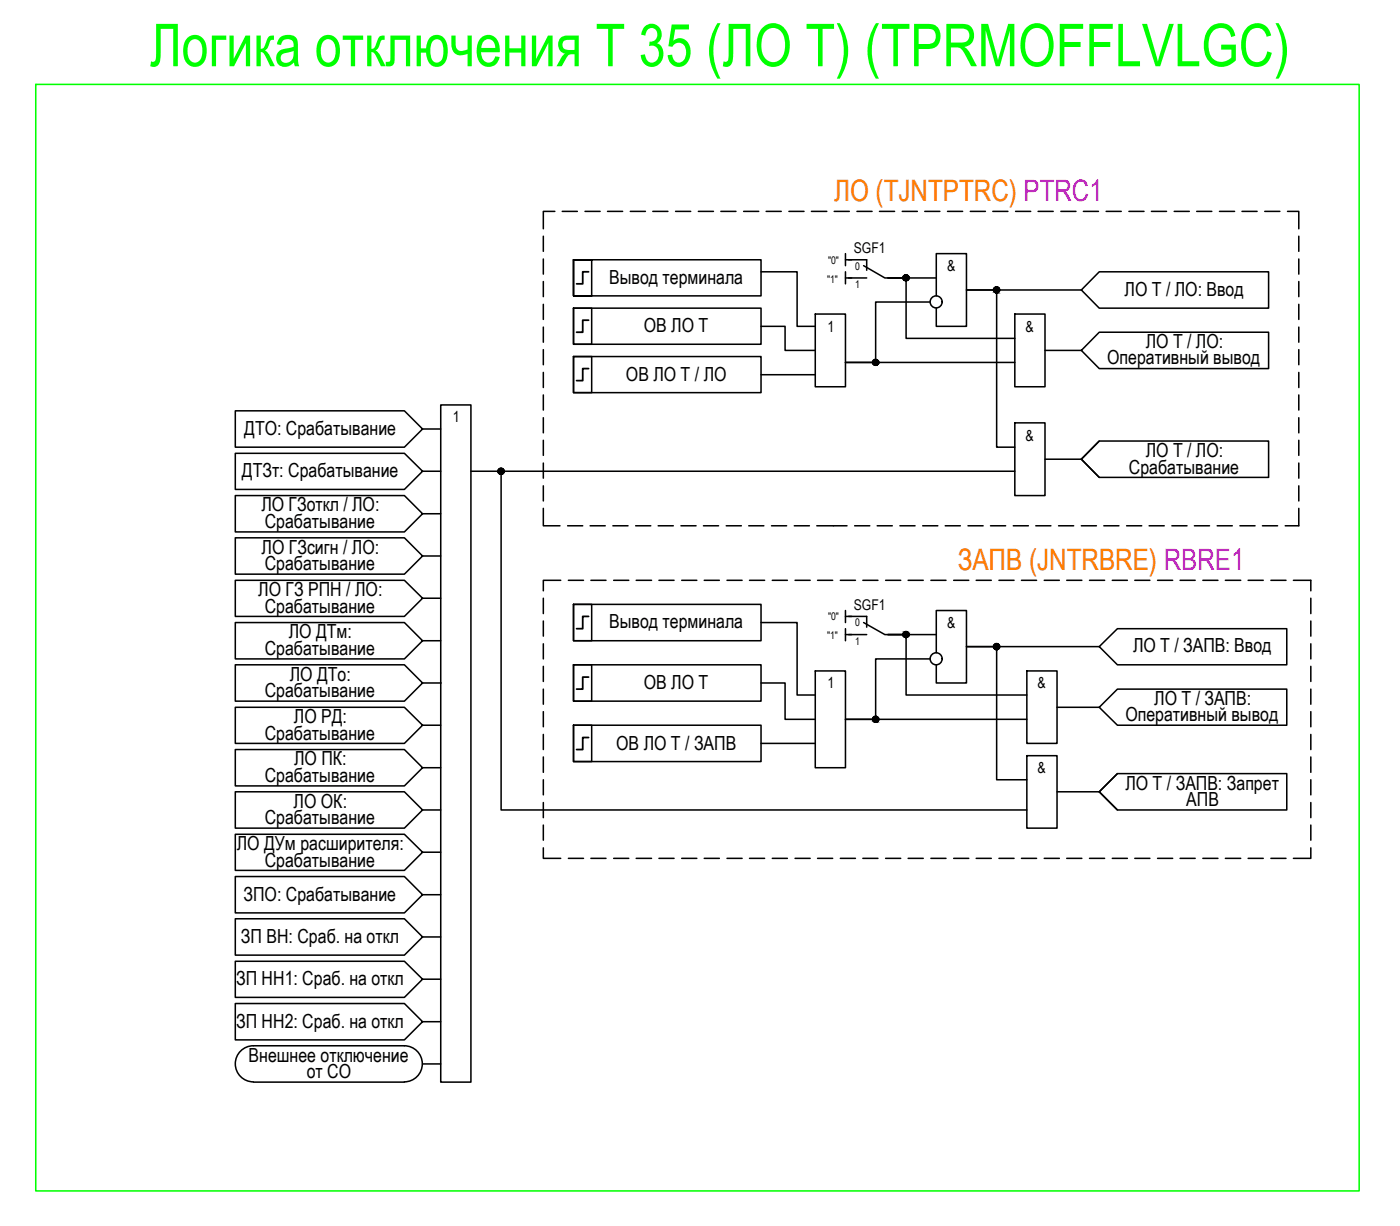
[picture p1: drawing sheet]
<svg xmlns="http://www.w3.org/2000/svg" width="232mm" height="203mm" viewBox="0 0 232 203" stroke-linecap="round" stroke-linejoin="round" font-family="sans-serif">
<!-- layer: 0 -->
<path d="M5.9 14h219v182.9h-219z" fill="none" stroke="#0f0" stroke-width=".25"/>
<g fill="none" stroke="#000" stroke-width=".25">
<path d="M89.9 39.1v2.5M91.8 35h-1.9v2.8M93 35h2.5M96.8 35h2.5M100.5 35h2.5M104.3 35h2.5M108 35h2.5M111.8 35h2.5M115.6 35h2.5M119.3 35h2.5M123.1 35h2.5M126.8 35h2.5"/>
<path d="M130.5 35h2.5M134.3 35h2.5M138 35h2.5M141.8 35h2.5M145.5 35h2.5M149.3 35h2.5M153 35h2.5M156.8 35h2.5M160.6 35h2.5M164.3 35h2.5M168.1 35h2.5M171.8 35h2.5"/>
<path d="M175.5 35h2.5M179.3 35h2.5M183 35h2.5M186.8 35h2.5M190.5 35h2.5M194.3 35h2.5M198 35h2.5M201.8 35h2.5M205.5 35h2.5M209.3 35h2.5M213.1 35h1.8v2.8M214.9 39.1v2.5"/>
<path d="M89.9 42.8v2.5M89.9 46.6v2.4M89.9 50.3v2.5M89.9 54.1v2.5M89.9 57.8v2.5M94.9 59h3v5.9h-3zM94.9 59h31v5.9h-31zM94.9 51h31v5.9h-31zM94.9 51h3v5.9h-3zM94.9 43v5.9h3v-5.9h-3h31v5.9h-31zM125.9 54h4v3.9h5M125.9 44.9h6v9.1h3"/>
<path d="M134.9 51.9h5v12.1h-5zM139.9 41.9v2M139.9 44.9v2M139.9 43h1M139.9 46h1M153.9 49.9h-9v10h-5h28M154.9 46h-8h3v9.9h18M154.9 48.9v-7h5v12.1h-5v-3M167.9 51.9h5v12.1h-5zM172.9 57.9h6M178.9 47.9h-19h5v26h3M181.9 44.9h28v6.1h-28l-3-3.1z"/>
<path d="M181.9 54.9h28v6h-28l-3-3zM214.9 42.8v2.5M214.9 46.6v2.4M214.9 50.3v2.5M214.9 54.1v2.5M214.9 57.8v2.5M38.9 67.9h28l3 3-3 3h-28zM38.9 75h28l3 2.9-3 3h-28zM69.9 77.9h3M69.9 70.9h3M72.9 67h5v111.9h-5zM77.9 77.9h90"/>
<path d="M82.9 77.9v56h87M89.9 61.6v2.5M89.9 65.3v2.5M89.9 69.1v2.5M89.9 72.8v2.5M89.9 76.6v2.5M125.9 62h9M167.9 69.9h5v12h-5zM172.9 75.9h6M181.9 72.9l-3 3 3 3M181.9 72.9h28v6h-28l-3-3zM214.9 61.6v2.5"/>
<path d="M214.9 65.3v2.5M214.9 69.1v2.5M214.9 72.8v2.5M214.9 76.6v2.5M38.9 81.9h28l3 3-3 3.1h-28zM38.9 88.9h28l3 3-3 3h-28zM38.9 96h28l3 2.9-3 3h-28zM69.9 84.9h3M69.9 91.9h3M69.9 98.9h3M89.9 84.1v2.8h2.8M89.9 80.3v2.5"/>
<path d="M89.9 98.9v2.6M92.8 96h-2.9v1.7M93.9 86.9h2.5M94.1 96h2.5M94.9 99.9h3v6h-3zM94.9 99.9h31v6h-31zM97.7 86.9h2.5M97.8 96h2.5M101.4 86.9h2.5M101.5 96h2.5M105.2 86.9h2.5M105.3 96h2.5"/>
<path d="M108.9 86.9h2.5M109 96h2.5M112.7 86.9h2.5M112.8 96h2.5M116.4 86.9h2.5M116.5 96h2.5M120.2 86.9h2.5M120.3 96h2.5M123.9 86.9h2.5M124 96h2.5M127.7 86.9h2.5M127.8 96h2.5"/>
<path d="M131.4 86.9h2.5M131.6 96h2.5M135.2 86.9h5M135.3 96h2.5M139.1 96h2.5M141.4 86.9h2.5M142.8 96h2.5M145.2 86.9h2.4M146.5 96h2.5M148.9 86.9h2.5M150.3 96h2.5M152.7 86.9h2.5"/>
<path d="M154 96h2.5M156.4 86.9h2.5M157.8 96h2.5M160.2 86.9h2.5M161.5 96h2.5M163.9 86.9h2.5M165.3 96h2.5M167.7 86.9h2.5M169 96h2.5M171.4 86.9h2.5M172.8 96h2.5M175.2 86.9h2.5"/>
<path d="M176.5 96h2.5M178.9 86.9h2.5M180.3 96h2.5M182.7 86.9h2.5M184.1 96h2.5M186.4 86.9h2.5M187.8 96h2.5M190.2 86.9h2.4M191.5 96h2.5M193.9 86.9h2.5M195.3 96h2.5M197.6 86.9h2.5"/>
<path d="M199 96h2.5M201.4 86.9h2.5M202.8 96h2.5M205.2 86.9h2.5M206.5 96h2.5M208.9 86.9h2.5M210.3 96h2.5M214 96h2.9v1.7M214.9 84.1v2.8h-2.2M214.9 80.3v2.5M216.9 98.9v2.6M38.9 102.9h28l3 3-3 3.1h-28z"/>
<path d="M38.9 109.9h28l3 3-3 3h-28zM38.9 117h28l3 2.9-3 3h-28zM69.9 105.9h3M69.9 112.9h3M69.9 119.9h3M89.9 102.7v2.5M89.9 106.5v2.5M89.9 110.2v2.5M89.9 113.9v2.5M89.9 117.7v2.5M94.9 109.9h3v6h-3zM94.9 109.9h31v6h-31z"/>
<path d="M94.9 119.9h3v6h-3zM94.9 119.9h31v6h-31zM125.9 112.9h4v6h5M125.9 102.9h6v12h3M134.9 110.9h5v16h-5zM139.9 100.9v2M139.9 104v1.9M139.9 101.9h1M139.9 104.9h1M153.9 109h-9v9.9h-5h30M154.9 104.9h-8h3v10h20M154.9 107.9v-7h5v12h-5v-3"/>
<path d="M169.9 110.9h5v12h-5zM174.9 117h7M181.9 106.9l3-2.9h28v5.9h-28zM181.9 106.9h-22h5v22h5M184.9 113.9h28v6h-28l-3-2.9zM216.9 102.7v2.5M216.9 106.5v2.5M216.9 110.2v2.5M216.9 113.9v2.5M216.9 117.7v2.5M38.9 123.9h28l3 3-3 3h-28zM38.9 130.9h28l3 3-3 3h-28z"/>
<path d="M38.9 137.9h28l3 3-3 3h-28zM69.9 126.9h3M69.9 133.9h3M89.9 121.4v2.5M89.9 125.2v2.5M89.9 128.9v2.5M89.9 132.7v2.5M89.9 136.4v2.5M125.9 122.9h9M169.9 125h5v11.9h-5zM174.9 130.9h7M184.9 127.9l-3 3 3 3"/>
<path d="M184.9 127.9h28v6h-28l-3-3zM216.9 121.4v2.5M216.9 125.2v2.5M216.9 128.9v2.5M216.9 132.7v2.5M216.9 136.4v2.5M38.9 144.9h28l3 3-3 3h-28zM38.9 151.9h28l3 3-3 3h-28zM38.9 158.9h28l3 3-3 3h-28zM69.9 140.9h3M69.9 147.9h3M69.9 154.9h3"/>
<path d="M89.9 140.2v1.7h2.9M94.1 141.9h2.5M97.8 141.9h2.5M101.5 141.9h2.5M105.3 141.9h2.5M109 141.9h2.5M112.8 141.9h2.5M116.5 141.9h2.5M120.3 141.9h2.5M124 141.9h2.5M127.8 141.9h2.5M131.6 141.9h2.5"/>
<path d="M135.3 141.9h2.5M139.1 141.9h2.5M142.8 141.9h2.5M146.5 141.9h2.5M150.3 141.9h2.5M154 141.9h2.5M157.8 141.9h2.5M161.5 141.9h2.5M165.3 141.9h2.5M169 141.9h2.5M172.8 141.9h2.5M176.5 141.9h2.5"/>
<path d="M180.3 141.9h2.5M184.1 141.9h2.5M187.8 141.9h2.5M191.5 141.9h2.5M195.3 141.9h2.5M199 141.9h2.5M202.8 141.9h2.5M206.5 141.9h2.5M210.3 141.9h2.5M216.9 140.2v1.7h-2.9M38.9 165.9h28l3 3-3 3h-28zM41.9 172.9a2.98 2.98 0 0 0-3 3 2.98 2.98 0 0 0 3 3"/>
<path d="M41.9 172.9h25M41.9 178.9h25M66.9 172.9a2.98 2.98 0 0 1 3 3 2.98 2.98 0 0 1-3 3M69.9 161.9h3M69.9 168.9h3M69.9 175.9h3"/>
<circle cx="144.9" cy="59.9" r=".49"/>
<circle cx="149.9" cy="45.9" r=".49"/>
<circle cx="154.9" cy="49.9" r=".99"/>
<circle cx="164.9" cy="47.9" r=".49"/>
<circle cx="82.9" cy="77.9" r=".49"/>
<circle cx="144.9" cy="118.9" r=".49"/>
<circle cx="149.9" cy="104.9" r=".49"/>
<circle cx="154.9" cy="108.9" r=".99"/>
<circle cx="164.9" cy="106.9" r=".49"/>
</g>
<path d="M97.4 52.9h-1v2h-1M97.4 44.9h-1v2h-1M97.4 60.9h-1v2h-1M97.4 112h-1v1.9h-1M97.4 101.9h-1v2.1h-1M97.4 121.9h-1v2h-1" fill="none" stroke="#000" stroke-width=".3"/>
<path d="M140.4 43h3v1.7M140.4 46h3M142.9 43.9l3.5 2.1h3M140.4 101.9h3v1.8M140.4 104.9h3M142.9 102.9l3.5 2h3" fill="none" stroke="#000" stroke-width=".25"/>
<!-- layer: 0 -->
<g fill="#000" stroke="#000" stroke-width=".17">
<path d="M144.9 59.5h.1zM149.8 46.4h.2zM149.8 45.5h.2zM164.8 48.4h.2zM164.8 47.4h.2zM82.8 78.4h.2zM82.8 77.5h.2zM144.8 60.4h.2zM144.8 119.4h.2zM144.9 118.4h.1zM149.8 105.4h.2zM149.8 104.4h.2z"/>
<path d="M164.5 107.3h.8zM164.8 107.4h.2zM164.8 106.5h.2z"/>
<path d="M144.9 59.5h.1zM144.8 59.5h.2z"/>
<path d="M144.8 59.5h.3zM144.8 59.5h.3z"/>
<path d="M144.8 59.5h.3zM144.8 59.5h.3z"/>
<path d="M144.7 59.5h.5zM144.7 59.5h.5z"/>
<path d="M144.7 59.5h.5zM144.7 59.5h.5z"/>
<path d="M144.6 59.5h.6zM144.6 59.5h.6z"/>
<path d="M144.6 59.5l.7 .1zM144.6 59.5l.7 .1z"/>
<path d="M144.6 59.6h.7zM144.6 59.6h.7z"/>
<path d="M144.5 59.6l.8 .1zM144.5 59.6l.8 .1z"/>
<path d="M144.5 59.7h.9zM144.5 59.7h.9z"/>
<path d="M144.5 59.7l.9 .1zM144.5 59.7l.9 .1z"/>
<path d="M144.5 59.8h.9zM144.5 59.8h.9z"/>
<path d="M144.4 59.8h1zM144.4 59.8h1z"/>
<path d="M144.4 59.8l1 .1zM144.4 59.8l1 .1z"/>
<path d="M144.4 59.9h1zM144.4 59.9h1z"/>
<path d="M144.4 59.9l1 .1zM144.4 59.9l1 .1z"/>
<path d="M144.4 60l1 .1v-.1zM144.4 60l1 .1h-1z"/>
<path d="M149.8 46.4h.2zM149.8 46.4h.2z"/>
<path d="M149.8 45.5h.2zM149.8 45.5h.2z"/>
<path d="M149.8 45.5h.3zM149.8 45.5h.3z"/>
<path d="M149.8 45.5h.3zM149.8 45.5h.3z"/>
<path d="M149.8 46.4h.3zM149.8 46.4h.2z"/>
<path d="M149.7 45.5h.4zM149.7 45.5h.4z"/>
<path d="M149.7 46.4h.4zM149.7 46.4h.4z"/>
<path d="M149.7 45.5h.5zM149.7 45.5h.5z"/>
<path d="M149.7 46.4h.4zM149.7 46.4h.4z"/>
<path d="M149.6 45.5l.6 .1zM149.6 45.5l.6 .1z"/>
<path d="M149.6 46.3h.6zM149.6 46.3l.5 .1z"/>
<path d="M149.6 45.6h.7zM149.6 45.6h.7z"/>
<path d="M149.6 46.3h.6zM149.6 46.3h.6z"/>
<path d="M149.6 45.6h.7zM149.6 45.6h.7z"/>
<path d="M149.6 46.3h.7zM149.6 46.3h.6z"/>
<path d="M149.5 45.6l.8 .1zM149.5 45.6l.8 .1z"/>
<path d="M149.5 45.7h.9zM149.5 45.7h.9z"/>
<path d="M149.5 46.2l.8 .1zM149.5 46.2l.8 .1z"/>
<path d="M149.5 46.3h.8zM149.5 46.3h.8z"/>
<path d="M149.5 45.7h.9zM149.5 45.7h.9z"/>
<path d="M149.5 46.2h.9zM149.5 46.2h.8z"/>
<path d="M149.5 45.7l.9 .1zM149.5 45.7l.9 .1z"/>
<path d="M149.4 45.8h1zM149.4 45.8h1z"/>
<path d="M149.4 45.8l1 .1v-.1zM149.4 45.8l1 .1h-1z"/>
<path d="M149.4 45.9l1 .1zM149.4 45.9l1 .1z"/>
<path d="M149.4 46h1zM149.4 46h1z"/>
<path d="M149.4 46h1zM149.4 46h1z"/>
<path d="M149.4 46l1 .1zM149.4 46l1 .1z"/>
<path d="M149.4 46.1h1zM149.4 46.1h1z"/>
<path d="M149.5 46.1h.9zM149.5 46.1l.9 .1z"/>
<path d="M164.8 48.4l.2 .1zM164.8 48.5h.2z"/>
<path d="M164.8 47.4h.2zM164.8 47.4h.2z"/>
<path d="M164.8 47.4l.3 .1zM164.8 47.4l.3 .1z"/>
<path d="M164.8 47.5h.3zM164.7 47.5h.4z"/>
<path d="M164.8 48.4h.3zM164.8 48.4h.2z"/>
<path d="M164.7 47.5h.5zM164.7 47.5h.5z"/>
<path d="M164.7 48.4h.4zM164.7 48.4h.4z"/>
<path d="M164.7 47.5h.5zM164.6 47.5h.6z"/>
<path d="M164.7 48.4h.5zM164.7 48.4h.4z"/>
<path d="M164.6 47.5l.7 .1zM164.6 47.6h.7z"/>
<path d="M164.6 48.3h.6zM164.6 48.3l.6 .1z"/>
<path d="M164.6 47.6h.7zM164.6 47.6h.7z"/>
<path d="M164.5 47.6l.8 .1zM164.5 47.6l.8 .1z"/>
<path d="M164.5 48.3h.8zM164.5 48.3h.8z"/>
<path d="M164.6 48.3h.7zM164.6 48.3h.6z"/>
<path d="M164.5 47.7h.8zM164.5 47.7h.8z"/>
<path d="M164.5 48.2h.8zM164.5 48.2l.8 .1z"/>
<path d="M164.5 47.7h.8zM164.5 47.7h.8z"/>
<path d="M164.5 47.7h.9zM164.5 47.7h.9z"/>
<path d="M164.5 48.2h.8zM164.5 48.2h.8z"/>
<path d="M164.5 48.2h.8zM164.5 48.2h.8z"/>
<path d="M164.5 47.7l.9 .1v-.1zM164.5 47.7l.9 .1h-.9z"/>
<path d="M164.5 47.8l.9 .1zM164.5 47.8l.9 .1z"/>
<path d="M164.4 47.9h1zM164.4 47.9h1z"/>
<path d="M164.4 48l1 .1zM164.4 48l1 .1z"/>
<path d="M164.5 48.1h.9zM164.5 48.1h.9z"/>
<path d="M164.5 48.1h.9zM164.5 48.1l.8 .1z"/>
<path d="M164.4 47.9h1zM164.4 47.9h1z"/>
<path d="M164.4 47.9l1 .1zM164.4 47.9l1 .1z"/>
<path d="M164.4 48h1zM164.4 48h1z"/>
<path d="M82.8 77.5h.2zM82.8 77.5h.2z"/>
<path d="M82.8 78.4h.2zM82.8 78.4h.2z"/>
<path d="M82.8 77.5h.3zM82.8 77.5h.3z"/>
<path d="M82.8 77.5h.3zM82.8 77.5h.3z"/>
<path d="M82.8 78.4h.3zM82.8 78.4h.2z"/>
<path d="M82.7 77.5h.5zM82.7 77.5h.5z"/>
<path d="M82.7 78.4h.4zM82.7 78.4h.4z"/>
<path d="M82.7 77.5h.5zM82.6 77.5h.6z"/>
<path d="M82.7 78.4h.5zM82.7 78.4h.4z"/>
<path d="M82.6 77.5l.7 .1zM82.6 77.5l.7 .1z"/>
<path d="M82.6 78.3h.6zM82.6 78.3l.6 .1z"/>
<path d="M82.6 77.6h.7zM82.5 77.6h.8z"/>
<path d="M82.6 78.3h.7zM82.6 78.3h.6z"/>
<path d="M82.5 77.6h.8zM82.5 77.6h.8z"/>
<path d="M82.5 77.6l.8 .1zM82.5 77.6l.8 .1z"/>
<path d="M82.5 78.3h.8zM82.5 78.3h.8z"/>
<path d="M82.5 78.3h.8zM82.5 78.3h.8z"/>
<path d="M82.5 77.7h.8zM82.5 77.7h.8z"/>
<path d="M82.5 77.7l.9 .1zM82.5 77.7l.9 .1z"/>
<path d="M82.5 78.2h.8zM82.5 78.2h.8z"/>
<path d="M82.5 78.2h.8zM82.5 78.2l.8 .1z"/>
<path d="M82.5 77.8h.9zM82.5 77.8h.9z"/>
<path d="M82.5 77.8h.9zM82.5 77.8h.9z"/>
<path d="M82.5 78.1h.9zM82.5 78.1h.9z"/>
<path d="M82.5 78.1h.9zM82.5 78.1l.8 .1z"/>
<path d="M82.4 77.8l1 .1zM82.4 77.8l1 .1z"/>
<path d="M82.4 77.9h1zM82.4 77.9h1z"/>
<path d="M82.4 77.9l1 .1v-.1zM82.4 77.9l1 .1h-1z"/>
<path d="M82.4 78h1zM82.4 78h1z"/>
<path d="M82.4 78h1zM82.4 78l1 .1z"/>
<path d="M144.8 60.4h.2zM144.9 60.4h.1z"/>
<path d="M144.8 60.4h.3zM144.8 60.4h.2z"/>
<path d="M144.7 60.4h.4zM144.7 60.4h.4z"/>
<path d="M144.7 60.4h.5zM144.7 60.4h.4z"/>
<path d="M144.6 60.4h.6zM144.6 60.4h.6z"/>
<path d="M144.6 60.3h.6zM144.6 60.3l.6 .1z"/>
<path d="M144.6 60.3h.7zM144.6 60.3h.6z"/>
<path d="M144.5 60.2l.8 .1zM144.5 60.2l.8 .1z"/>
<path d="M144.5 60.3h.8zM144.5 60.3h.8z"/>
<path d="M144.5 60.1l.9 .1zM144.5 60.1l.9 .1z"/>
<path d="M144.5 60.2h.9zM144.5 60.2h.8z"/>
<path d="M144.4 60.1h1zM144.4 60.1h1z"/>
<path d="M144.4 60.1h1zM144.4 60.1h1z"/>
<path d="M144.8 119.4h.2zM144.9 119.4h.1z"/>
<path d="M144.9 118.4h.1zM144.8 118.4h.2z"/>
<path d="M144.8 118.4l.3 .1zM144.8 118.4l.3 .1z"/>
<path d="M144.8 118.5h.3zM144.7 118.5h.4z"/>
<path d="M144.8 119.4h.3zM144.8 119.4h.2z"/>
<path d="M144.7 118.5h.5zM144.7 118.5h.5z"/>
<path d="M144.7 119.4h.4zM144.7 119.4h.4z"/>
<path d="M144.7 118.5h.5zM144.6 118.5h.6z"/>
<path d="M144.7 119.4h.5zM144.7 119.4h.4z"/>
<path d="M144.6 118.5l.6 .1zM144.6 118.5l.6 .1z"/>
<path d="M144.6 119.3h.6zM144.6 119.3l.6 .1z"/>
<path d="M144.6 118.6h.7zM144.6 118.6h.7z"/>
<path d="M144.6 119.3h.6zM144.6 119.3h.6z"/>
<path d="M144.6 118.6h.7zM144.6 118.6h.7zM144.5 118.6h.8zM144.5 118.6h.8z"/>
<path d="M144.6 119.3h.7zM144.6 119.3h.6z"/>
<path d="M144.5 118.6l.9 .1zM144.5 118.6l.9 .1z"/>
<path d="M144.5 119.2h.8zM144.5 119.2h.8z"/>
<path d="M144.5 119.2h.8zM144.5 119.2l.8 .1z"/>
<path d="M144.5 118.7h.9zM144.5 118.7h.9z"/>
<path d="M144.5 118.7l.9 .1zM144.5 118.7l.9 .1h-1z"/>
<path d="M144.5 119.1l.9 .1zM144.5 119.1l.9 .1z"/>
<path d="M144.5 119.2h.9zM144.5 119.2h.8z"/>
<path d="M144.4 118.8l1 .1zM144.4 118.8l1 .1z"/>
<path d="M144.4 118.9h1zM144.4 118.9h1z"/>
<path d="M144.4 118.9h1zM144.4 118.9h1z"/>
<path d="M144.4 118.9l1 .1zM144.4 118.9l1 .1z"/>
<path d="M144.4 119h1zM144.4 119h1z"/>
<path d="M144.4 119l1 .1zM144.4 119l1 .1z"/>
<path d="M144.4 119.1h1zM144.4 119.1h1z"/>
<path d="M149.8 105.4h.2zM149.8 105.4h.2z"/>
<path d="M149.8 104.4l.2 .1zM149.8 104.4l.2 .1z"/>
<path d="M149.8 104.5h.3zM149.8 104.5h.3z"/>
<path d="M149.8 104.5h.3zM149.7 104.5h.4z"/>
<path d="M149.8 105.4h.3zM149.8 105.4h.2z"/>
<path d="M149.7 104.5h.4zM149.7 104.5h.4z"/>
<path d="M149.7 105.4h.4zM149.7 105.4h.4z"/>
<path d="M149.7 104.5h.5zM149.7 104.5h.5z"/>
<path d="M149.7 105.4h.4zM149.7 105.4h.4z"/>
<path d="M149.6 104.5h.6zM149.6 104.5h.6z"/>
<path d="M149.6 105.4h.6zM149.6 105.4h.5z"/>
<path d="M149.6 104.5l.7 .1zM149.6 104.5l.7 .1z"/>
<path d="M149.6 105.3h.6zM149.6 105.3l.6 .1z"/>
<path d="M149.6 104.6h.7zM149.6 104.6h.7z"/>
<path d="M149.6 105.3h.7zM149.6 105.3h.6z"/>
<path d="M149.5 104.6l.8 .1zM149.5 104.6l.8 .1z"/>
<path d="M149.5 104.7h.9zM149.5 104.7h.9z"/>
<path d="M149.5 105.2h.8zM149.5 105.2l.8 .1z"/>
<path d="M149.5 104.7l.9 .1zM149.5 104.7l.9 .1z"/>
<path d="M149.5 105.2h.9zM149.5 105.2h.8zM149.5 105.2h.8zM149.5 105.2h.8z"/>
<path d="M149.5 104.8h.9zM149.5 104.8h.9z"/>
<path d="M149.4 104.8h1zM149.4 104.8h1z"/>
<path d="M149.4 104.8l1 .1zM149.4 104.8l1 .1z"/>
<path d="M149.4 104.9h1zM149.4 104.9h1z"/>
<path d="M149.4 104.9l1 .1zM149.4 104.9l1 .1z"/>
<path d="M149.4 105h1zM149.4 105h1z"/>
<path d="M149.4 105l1 .1zM149.4 105l1 .1z"/>
<path d="M149.4 105.1h1zM149.4 105.1h1z"/>
<path d="M149.5 105.1h.9zM149.5 105.1l.9 .1z"/>
<path d="M164.8 107.4h.2zM164.8 107.4h.2z"/>
<path d="M164.8 106.5h.2zM164.8 106.5h.2z"/>
<path d="M164.8 106.5h.3zM164.8 106.5h.3z"/>
<path d="M164.8 106.5h.3zM164.8 106.5h.3z"/>
<path d="M164.8 107.4h.3zM164.8 107.4h.2z"/>
<path d="M164.7 106.5h.5zM164.7 106.5h.5z"/>
<path d="M164.7 107.4h.4zM164.7 107.4h.4z"/>
<path d="M164.7 106.5h.5zM164.7 106.5h.5z"/>
<path d="M164.7 107.4h.5zM164.7 107.4h.4z"/>
<path d="M164.6 106.5h.7zM164.6 106.5h.7z"/>
<path d="M164.6 107.3h.6zM164.6 107.3l.6 .1z"/>
<path d="M164.6 106.5l.7 .1zM164.6 106.5l.7 .1z"/>
<path d="M164.5 106.6h.8zM164.5 106.6h.8z"/>
<path d="M164.6 107.3h.7zM164.6 107.3h.6z"/>
<path d="M164.5 106.6l.8 .1zM164.5 106.6l.8 .1z"/>
<path d="M164.5 107.3h.8zM164.5 107.3h.8zM164.5 107.3h.8z"/>
<path d="M164.5 106.7h.8zM164.5 106.7h.8z"/>
<path d="M164.5 106.7h.9zM164.5 106.7h.9z"/>
<path d="M164.5 107.2h.8zM164.5 107.2h.8z"/>
<path d="M164.5 107.2h.8zM164.5 107.2l.8 .1z"/>
<path d="M164.5 106.7l.9 .1zM164.5 106.7l.9 .1z"/>
<path d="M164.5 106.8h.9zM164.5 106.8h.9z"/>
<path d="M164.4 106.8l1 .1zM164.4 106.8l1 .1z"/>
<path d="M164.4 107l1 .1zM164.4 107l1 .1z"/>
<path d="M164.5 107.1h.9zM164.5 107.1h.9z"/>
<path d="M164.5 107.1h.9zM164.5 107.1l.8 .1z"/>
<path d="M164.4 106.9h1zM164.4 106.9h1z"/>
<path d="M164.4 106.9l1 .1v-.1zM164.4 106.9l1 .1h-1z"/>
<path d="M164.4 107h1zM164.4 107h1z"/>
</g>
<text font-size="9.8" fill="#0f0" x="24.8" y="10.9">Логика отключения Т 35 (ЛО Т) (TPRMOFFLVLGC)</text>
<g font-size="4.9" fill="#ff7f00">
<text x="138" y="33.2">ЛО (TJNTPTRC) PTRC1</text>
<text x="158.5" y="94.2">ЗАПВ (JNTRBRE) RBRE1</text>
</g>
<g font-size="3.2">
<text x="100.8" y="46.9">Вывод терминала</text>
<text x="186.1" y="48.9">ЛО Т / ЛО: Ввод</text>
<text x="106.5" y="54.9">ОВ ЛО Т</text>
<text x="189.6" y="57.6">ЛО Т / ЛО:</text>
<text x="103.6" y="62.9">ОВ ЛО Т / ЛО</text>
<text x="183.2" y="60.3">Оперативный вывод</text>
<text x="40.4" y="71.9">ДТО: Срабатывание</text>
<text x="189.6" y="75.5">ЛО Т / ЛО:</text>
<text x="40" y="78.9">ДТЗт: Срабатывание</text>
<text x="186.8" y="78.3">Срабатывание</text>
<text x="43.3" y="84.6">ЛО ГЗоткл / ЛО:</text>
<text x="43.8" y="87.3">Срабатывание</text>
<text x="43.3" y="91.6">ЛО ГЗсигн / ЛО:</text>
<text x="43.8" y="94.3">Срабатывание</text>
<text x="42.7" y="98.5">ЛО ГЗ РПН / ЛО:</text>
<text x="43.8" y="101.3">Срабатывание</text>
<text x="47.8" y="105.6">ЛО ДТм:</text>
<text x="100.8" y="103.9">Вывод терминала</text>
<text x="187.5" y="107.9">ЛО Т / ЗАПВ: Ввод</text>
<text x="43.8" y="108.3">Срабатывание</text>
<text x="48" y="112.5">ЛО ДТо:</text>
<text x="106.5" y="113.9">ОВ ЛО Т</text>
<text x="43.8" y="115.3">Срабатывание</text>
<text x="48.6" y="119.5">ЛО РД:</text>
<text x="186.2" y="119.3">Оперативный вывод</text>
<text x="191" y="116.6">ЛО Т / ЗАПВ:</text>
<text x="43.8" y="122.3">Срабатывание</text>
<text x="102" y="123.9">ОВ ЛО Т / ЗАПВ</text>
<text x="43.8" y="129.3">Срабатывание</text>
<text x="48.7" y="126.6">ЛО ПК:</text>
<text x="186.2" y="130.6">ЛО Т / ЗАПВ: Запрет</text>
<text x="43.8" y="136.3">Срабатывание</text>
<text x="48.6" y="133.5">ЛО ОК:</text>
<text x="196.3" y="133.3">АПВ</text>
<text x="39.2" y="140.5">ЛО ДУм расширителя:</text>
<text x="43.8" y="143.3">Срабатывание</text>
<text x="40.3" y="148.9">ЗПО: Срабатывание</text>
<text x="39.9" y="155.9">ЗП ВН: Сраб. на откл</text>
<text x="39.1" y="162.9">ЗП НН1: Сраб. на откл</text>
<text x="39.1" y="169.9">ЗП НН2: Сраб. на откл</text>
<text x="41.1" y="175.5">Внешнее отключение</text>
<text x="50.7" y="178.3">от СО</text>
</g>
<g font-size="2.5">
<text x="156.7" y="44.9">&amp;</text>
<text x="136.9" y="54.8">1</text>
<text x="169.7" y="54.8">&amp;</text>
<text x="74.9" y="69.8">1</text>
<text x="169.7" y="72.8">&amp;</text>
<text x="156.7" y="103.8">&amp;</text>
<text x="136.9" y="113.8">1</text>
<text x="171.7" y="113.8">&amp;</text>
<text x="171.7" y="127.8">&amp;</text>
</g>
<g font-size="2.4">
<text x="141.3" y="41.8">SGF1</text>
<text x="141.3" y="100.8">SGF1</text>
</g>
<g font-size="1.7">
<text x="136.9" y="46.7">&quot;1&quot;</text>
<text x="137" y="43.6">&quot;0&quot;</text>
<text x="141.5" y="44.6">0</text>
<text x="141.5" y="47.6">1</text>
<text x="136.9" y="105.7">&quot;1&quot;</text>
<text x="137" y="102.6">&quot;0&quot;</text>
<text x="141.5" y="103.6">0</text>
<text x="141.5" y="106.6">1</text>
</g>
</svg>
